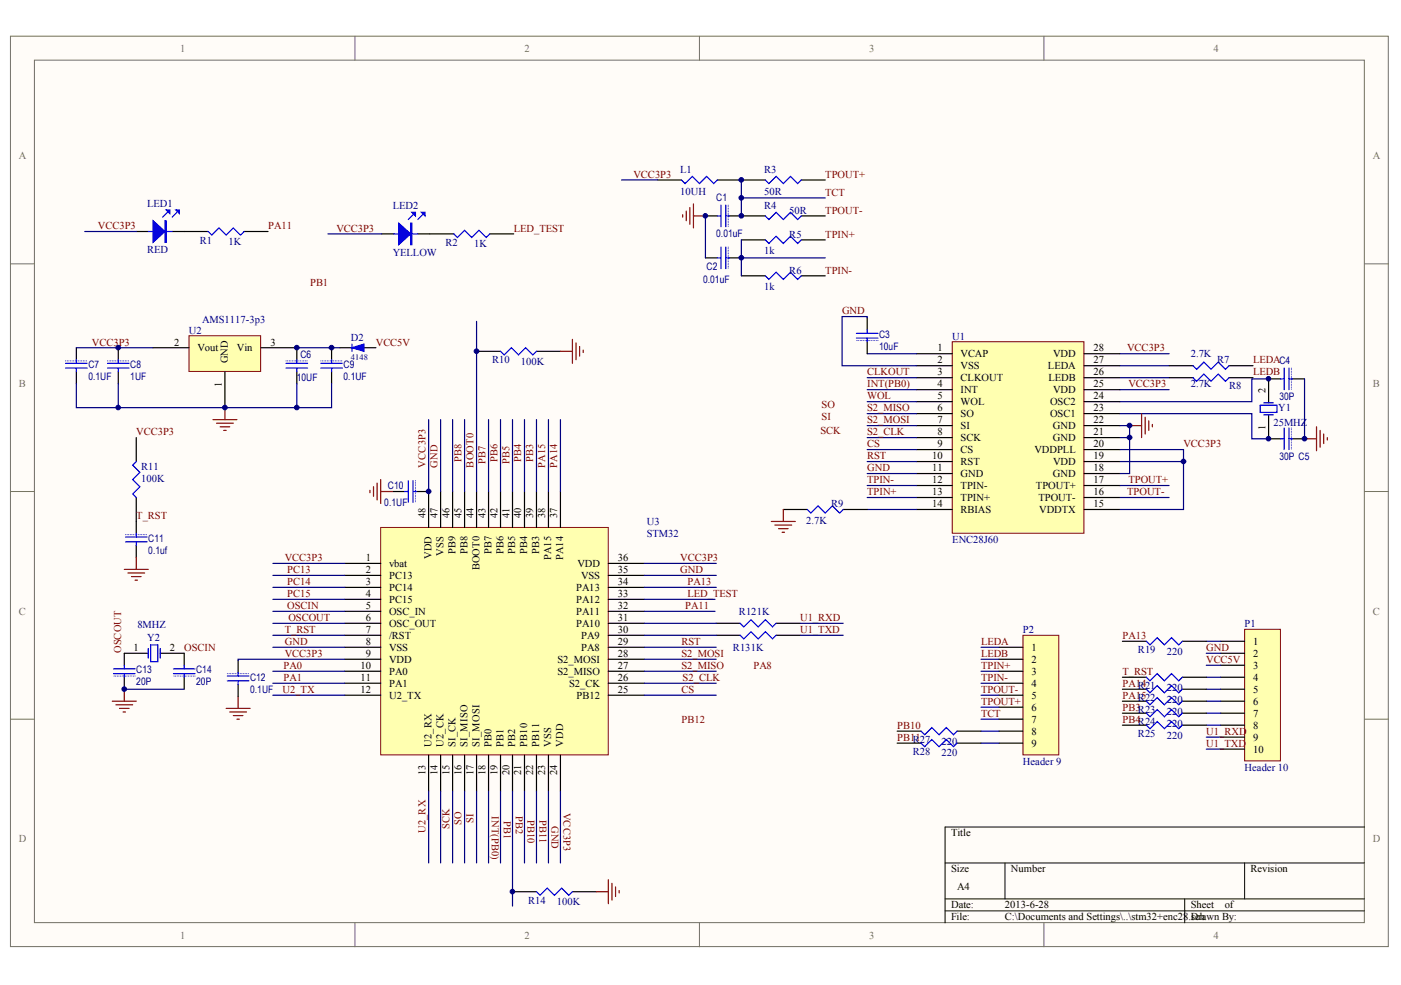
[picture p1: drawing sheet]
<svg xmlns="http://www.w3.org/2000/svg" width="289mm" height="203mm" viewBox="0 0 289 203" stroke-linecap="round" stroke-linejoin="round" font-family="sans-serif">
<g fill="#fffcf8" stroke="#716f64" stroke-width=".21">
<path d="M2.2 7.5h284.1v187.8h-284.1z"/>
<path d="M7.1 12.4h274.3v177.9h-274.3z"/>
</g>
<path d="M73.2 7.5v4.9M144.2 7.5v4.9M215.3 7.5v4.9M2.2 54.4h4.9M281.4 54.4h4.9M2.2 101.4h4.9M281.4 101.4h4.9M2.2 148.4h4.9M281.4 148.4h4.9M73.2 190.4v4.9M144.2 190.4v4.9M215.3 190.4v4.9" fill="none" stroke="#716f64" stroke-width=".21"/>
<path d="M194.9 178h86.5M207.3 178v7.4M256.7 178v7.4M281.4 170.6h-86.5v19.8M194.9 185.4h86.5M194.9 187.9h86.5M244.3 185.4v5" fill="none" stroke="#000" stroke-width=".21"/>
<path d="M147.7 128.6h4.9M147.7 131.1h4.9M160.1 128.6h4.9M160.1 131.1h4.9" fill="none" stroke="#000" stroke-width=".25"/>
<path d="M152.6 128.6l.8 .7 1.5-1.5 1.5 1.5 1.4-1.5 1.5 1.5 .8-.7M152.6 131.1l.8 .7 1.5-1.5 1.5 1.5 1.4-1.5 1.5 1.5 .8-.7" fill="none" stroke="#00f" stroke-width=".25"/>
<path d="M78.5 108.8h46.9v46.9h-46.9z" fill="#ffffb0" stroke="#800000" stroke-width=".21"/>
<g fill="none" stroke="#000" stroke-width=".25">
<path d="M71.1 116.2h7.4M71.1 118.7h7.4M88.4 101.4v7.4M90.9 101.4v7.4M93.3 101.4v7.4M95.8 101.4v7.4M98.3 101.4v7.4M100.8 101.4v7.4M103.2 101.4v7.4M105.7 101.4v7.4M108.2 101.4v7.4M110.6 101.4v7.4"/>
<path d="M113.1 101.4v7.4M115.6 101.4v7.4M125.5 116.2h7.4M125.5 118.7h7.4M71.1 121.2h7.4M71.1 123.6h7.4M71.1 126.1h7.4M71.1 128.6h7.4M71.1 131.1h7.4M71.1 133.5h7.4M71.1 136h7.4M71.1 138.5h7.4"/>
<path d="M125.5 121.2h7.4M125.5 123.6h7.4M125.5 126.1h7.4M125.5 128.6h7.4M125.5 131.1h7.4M125.5 133.5h7.4M125.5 136h7.4M125.5 138.5h7.4M71.1 140.9h7.4M71.1 143.4h7.4M88.4 155.8v7.4M90.9 155.8v7.4"/>
<path d="M93.3 155.8v7.4M95.8 155.8v7.4M98.3 155.8v7.4M100.8 155.8v7.4M103.2 155.8v7.4M105.7 155.8v7.4M108.2 155.8v7.4M110.6 155.8v7.4M113.1 155.8v7.4M115.6 155.8v7.4M125.5 140.9h7.4M125.5 143.4h7.4"/>
</g>
<g fill="none" stroke="#000080" stroke-width=".25">
<path d="M88.4 86.6v14.8M90.9 86.6v14.8M93.3 86.6v14.8M95.8 86.6v14.8M100.8 86.6v14.8M103.2 86.6v14.8M105.7 86.6v14.8M108.2 86.6v14.8M110.6 86.6v14.8M113.1 86.6v14.8M115.6 86.6v14.8M56.3 116.2h14.8"/>
<path d="M56.3 118.7h14.8M132.9 116.2h14.8M132.9 118.7h14.8M56.3 121.2h14.8M56.3 123.6h14.8M56.3 126.1h14.8M56.3 128.6h14.8M56.3 131.1h14.8M56.3 133.5h14.8M56.3 138.5h14.8M132.9 121.2h14.8M132.9 128.6h14.8"/>
<path d="M132.9 131.1h14.8M132.9 133.5h14.8M132.9 138.5h14.8M132.9 136h14.8M56.3 140.9h14.8M56.3 143.4h14.8M132.9 140.9h14.8M132.9 143.4h14.8M88.4 163.2v14.8M90.9 163.2v14.8M93.3 163.2v14.8M95.8 163.2v14.8"/>
<path d="M98.3 163.2v14.8M100.8 163.2v14.8M103.2 163.2v14.8M108.2 163.2v14.8M110.6 163.2v14.8M113.1 163.2v14.8M115.6 163.2v14.8"/>
</g>
<path d="M196.4 70.5h27.1v39.5h-27.1z" fill="#ffffb0" stroke="#800000" stroke-width=".21"/>
<g fill="none" stroke="#000" stroke-width=".25">
<path d="M135.6 37.1h4.9M147.9 37.1h9.9M165.2 37.1h5M28.1 47.8h2.5M35.5 47.8h7.4M50.3 47.8h5M78.8 48.3h2.4M86.2 48.3h7.4M101 48.3h4.9M145.5 44.5h2.4M145.5 53.2h2.4M150.4 44.5h7.4"/>
<path d="M150.4 53.2h2.5M152.9 49.5h4.9M152.9 56.9h4.9M165.2 44.5h5M165.2 49.5h5M165.2 56.9h5M15.7 71.7v2.5M15.7 76.7v2.5M24.4 71.7v2.5M24.4 76.7v2.5M61.2 71.7v2.5M61.2 76.7v2.5"/>
<path d="M68.4 71.7v2.5M68.4 76.7v2.5M178.8 65.6v2.4M178.8 70.5v2.5M189 73h7.4M189 75.4h7.4M189 77.9h7.4M223.6 73h7.4M223.6 75.4h7.4M223.6 77.9h7.4M241.1 75.4h5M241.1 77.9h5"/>
<path d="M253.5 75.4h4.9M253.5 77.9h4.9M264.1 78.2h-2.5v4.9M266.6 78.2h2.4M28.1 90.3v4.9M189 80.4h7.4M189 82.9h7.4M189 85.3h7.4M189 87.8h7.4M189 90.3h7.4M189 92.7h7.4M189 95.2h7.4"/>
<path d="M189 97.7h7.4M223.6 80.4h7.4M223.6 82.9h7.4M223.6 85.3h7.4M223.6 87.8h7.4M223.6 90.3h7.4M223.6 92.7h7.4M223.6 95.2h7.4M223.6 97.7h7.4M261.6 85.6v4.9h2.5M266.6 90.5h2.4M28.1 102.6v7.4"/>
<path d="M28.1 112.5v2.5M81 101.4h2.5M85.9 101.4h2.5M161.5 105.1h5M173.9 105.1h4.9M189 100.2h7.4M189 102.6h7.4M189 105.1h7.4M223.6 100.2h7.4M223.6 102.6h7.4M223.6 105.1h7.4M49.1 136.3v2.4"/>
<path d="M49.1 141.2v2.5"/>
</g>
<g fill="none" stroke="#00f" stroke-width=".25">
<path d="M140.5 37.1l.8 .8 1.5-1.5 1.4 1.5 1.5-1.5 1.5 1.5 .7-.8M157.8 37.1l.8 .8 1.5-1.5 1.4 1.5 1.5-1.5 1.5 1.5 .7-.8M30.6 47.8h4.9M34.5 43.8l-1 1M36.5 43.8l-1 1M42.9 47.8l.8 .7 1.5-1.5 1.4 1.5 1.5-1.5 1.5 1.5 .7-.7M81.2 48.3h5M85.2 44.3l-1 1M87.2 44.3l-1 1M93.6 48.3l.7 .7 1.5-1.5 1.5 1.5 1.5-1.5 1.5 1.5 .7-.7M147.9 44.5h.8M147.9 53.2h.8"/>
<path d="M148.7 42.3v4.5M148.7 51v4.4M149.7 44.5h.7M149.7 42.3v4.5M149.7 51v4.4M149.7 53.2h.7M157.8 44.5l.8 .8 1.5-1.5 1.4 1.5 1.5-1.5 1.5 1.5 .7-.8M157.8 49.5l.8 .7 1.5-1.5 1.4 1.5 1.5-1.5 1.5 1.5 .7-.7M157.8 56.9l.8 .7 1.5-1.4 1.4 1.4 1.5-1.4 1.5 1.4 .7-.7M13.5 75.9h4.5M13.5 74.9h4.5M15.7 74.2v.7"/>
<path d="M15.7 75.9v.8M22.2 75.9h4.4M22.2 74.9h4.4M24.4 74.2v.7M24.4 75.9v.8M59 75.9h4.4M59 74.9h4.4M61.2 74.2v.7M61.2 75.9v.8M66.2 75.9h4.4M66.2 74.9h4.4M68.4 74.2v.7"/>
<path d="M68.4 75.9v.8M176.6 68.8h4.5M176.6 69.8h4.5M178.8 68v.8M178.8 69.8v.7M246.1 75.4l.7 .8 1.5-1.5 1.5 1.5 1.4-1.5 1.5 1.5 .8-.8M246.1 77.9l.7 .8 1.5-1.5 1.5 1.5 1.4-1.5 1.5 1.5 .8-.8M264.1 78.2h.7M264.8 75.9v4.5M265.8 75.9v4.5M265.8 78.2h.8M28.1 95.2l-.7 .8 1.4 1.4-1.4 1.5 1.4 1.5-1.4 1.5 .7 .7"/>
<path d="M84.2 99.2v4.4M85.2 99.2v4.4M259.9 83.6h3.4v1.5h-3.4zM260.6 83.1h2M260.6 85.6h2M264.1 90.5h.7M264.8 88.3v4.4M265.8 90.5h.8M265.8 88.3v4.4M25.9 111.8h4.4M25.9 110.8h4.4M28.1 110v.8"/>
<path d="M28.1 111.8v.7M83.5 101.4h.7M85.2 101.4h.7M166.5 105.1l.7 .7 1.5-1.4 1.5 1.4 1.5-1.4 1.5 1.4 .7-.7M46.9 139.5h4.4M49.1 138.7v.8M46.9 140.5h4.4M49.1 140.5v.7"/>
</g>
<g fill="none" stroke="#000080" stroke-width=".25">
<path d="M128.2 37.1h7.4M17.5 47.8h10.6M67.6 48.3h11.2M145.5 44.5v8.7M178.8 65.6v-.3h-5.2v10.1h15.4M178.8 73h10.2M178.8 77.9h10.2M231 73h10.1M231 77.9h10.1M231 75.4h10.1M261.6 78.2h-3.4v4.7h-27.2M269 78.2v12.3"/>
<path d="M178.8 80.4h10.2M178.8 82.9h10.2M178.8 85.3h10.2M178.8 87.8h10.2M178.8 90.3h10.2M178.8 92.7h10.2M178.8 95.2h10.2M178.8 97.7h10.2M231 85.3h27.2v5.2h3.4M231 80.4h10.1M178.8 100.2h10.2M178.8 102.6h10.2"/>
<path d="M178.8 105.1h10.2M231 100.2h10.1M231 102.6h10.1M71.1 136h-22v.3"/>
</g>
<path d="M150.2 42.3v4.5M150.2 51v4.4M13.5 74.5h4.5M22.2 74.5h4.4M59 74.5h4.4M66.2 74.5h4.4M181.1 70.3h-4.5M266.3 75.9v4.5M85.7 99.2v4.4M266.3 88.3v4.4M25.9 110.3h4.4M46.9 139h4.4" fill="none" stroke="#00f" stroke-width=".21" stroke-dasharray="0 .3"/>
<g fill="none" stroke="#800000" stroke-width=".25">
<path d="M140.8 44.3v.5M141.5 43.6v1.9M142.3 42.8v3.5M143 42.1v4.9M143 44.5h2.5M43.9 86.6h5M44.7 87.3h3.4M45.4 88h2M46.1 88.8h.5M46.4 84.1v2.5M77.8 99.7v3.4M78.5 98.9v5"/>
<path d="M233 87.8h2.4M235.4 85.3v5M236.2 86.1v3.4M236.9 86.8v2M237.6 87.6v.4M269 90.5h2.5M271.5 88v5M272.2 88.8v3.5M273 89.5v2M273.7 90.3v.5M25.6 117.5h5M26.4 118.2h3.4"/>
<path d="M27.1 118.9h2M27.9 119.7h.4M28.1 115v2.5M76.3 101.2v.4M77 100.4v2M78.5 101.4h2.5M159.1 107.6h4.9M159.8 108.3h3.5M160.6 109.1h1.9M161.3 109.8h.5M161.5 105.1v2.5M46.6 146.1h5"/>
<path d="M47.4 146.9h3.4M48.1 147.6h2M48.9 148.4h.5M49.1 143.7v2.4"/>
</g>
<g fill="#00f" stroke="#00f" stroke-width=".25">
<path d="M36.3 43.3h.7v.8z"/>
<path d="M34.3 43.3h.7v.8z"/>
<path d="M31.6 45.5l2.4 2.3-2.4 2.2z"/>
<path d="M86.9 43.8h.8v.7z"/>
<path d="M84.9 43.8h.8v.7z"/>
<path d="M82.2 46l2.5 2.3-2.5 2.2z"/>
<path d="M34 45.5h.3v4.5h-.3z" fill-rule="evenodd"/>
<path d="M84.7 46h.2v4.5h-.2z" fill-rule="evenodd"/>
</g>
<path d="M39 69.3h14.8v7.3h-14.8z" fill="#ffffb0" stroke="#800000" stroke-width=".21"/>
<path d="M31.6 71.7h7.4M46.4 76.7v7.4M53.8 71.7h7.4M98.3 72.5h4.9M110.6 72.5h5M25.6 139.7v2.5M30.6 134.8h-5v2.4M33 134.8h5v2.4M38 139.7v2.5M105.7 184h4.9M118 184h5" fill="none" stroke="#000" stroke-width=".25"/>
<g fill="none" stroke="#000080" stroke-width=".25">
<path d="M152.9 37.1v7.4M152.9 40.8h17.3M152.9 49.5v7.4M152.9 53.2h17.3M15.7 79.2v4.9h52.7v-4.9M15.7 71.7h15.9M24.4 79.2v4.9M61.2 79.2v4.9M98.3 66.3v35.1M231 87.8h2v9.9h-2M231 92.7h13.1v12.4h-13.1M231 90.3h2"/>
<path d="M231 95.2h13.1M25.6 142.2h12.4M105.7 163.2v23.7"/>
</g>
<g fill="none" stroke="#00f" stroke-width=".25">
<path d="M103.2 72.5l.8 .7 1.4-1.5 1.5 1.5 1.5-1.5 1.5 1.5 .7-.7M23.4 138h4.5M23.4 139h4.5M25.6 137.2v.8M25.6 139v.7M30.6 133.8v2M31.1 133h1.4v3.5h-1.4zM33 133.8v2M35.8 138h4.4M35.8 139h4.4M38 137.2v.8M38 139v.7"/>
<path d="M110.6 184l.8 .7 1.5-1.5 1.4 1.5 1.5-1.5 1.5 1.5 .7-.7"/>
</g>
<g fill="none" stroke="#800000" stroke-width=".25">
<path d="M115.6 72.5h2.4M118 70v4.9M118.8 70.7v3.5M119.5 71.5v2M120.3 72.2v.5M23.2 144.7h4.9M23.9 145.4h3.5M24.6 146.1h2M25.4 146.9h.5M25.6 142.2v2.5M123 184h2.5M125.5 181.5v4.9"/>
<path d="M126.2 182.2v3.5M126.9 183v1.9M127.7 183.7v.5"/>
</g>
<path d="M27.9 139.5h-4.5M40.2 139.5h-4.4" fill="none" stroke="#00f" stroke-width=".21" stroke-dasharray="0 .3"/>
<path d="M256.7 129.8h7.4v27.2h-7.4z" fill="#ffffb0" stroke="#800000" stroke-width=".21"/>
<path d="M251.7 132.3h5M251.7 134.8h5M251.7 137.2h5M251.7 139.7h5M251.7 142.2h5M251.7 144.7h5M251.7 147.1h5M251.7 149.6h5M251.7 152.1h5M251.7 154.5h5" fill="none" stroke="#000" stroke-width=".25"/>
<path d="M248.8 132.3h2.9M248.8 134.8h2.9M248.8 137.2h2.9M248.8 139.7h2.9M248.8 142.2h2.9M248.8 144.7h2.9M248.8 147.1h2.9M248.8 149.6h2.9M248.8 152.1h2.9M248.8 154.5h2.9" fill="none" stroke="#000080" stroke-width=".25"/>
<path d="M211 131.1h7.4v24.6h-7.4z" fill="#ffffb0" stroke="#800000" stroke-width=".21"/>
<g fill="none" stroke="#000" stroke-width=".25">
<path d="M70.1 71.7h2.5M75.1 71.7h2.4M206 133.5h5M206 136h5M206 138.5h5M231.5 139.7h4.9M231.5 132.3h4.9M243.8 139.7h5M243.8 132.3h5M185 150.8h5M185 153.3h5M197.4 150.8h4.9"/>
<path d="M197.4 153.3h4.9M206 140.9h5M206 143.4h5M206 145.9h5M206 148.4h5M206 150.8h5M206 153.3h5M231.5 144.7h4.9M231.5 147.1h4.9M231.5 149.6h4.9M231.5 142.2h4.9M243.8 144.7h5"/>
<path d="M243.8 147.1h5M243.8 149.6h5M243.8 142.2h5"/>
</g>
<g fill="none" stroke="#000080" stroke-width=".25">
<path d="M61.2 71.7h8.9M132.9 126.1h14.6M132.9 123.6h14.6M165 128.6h8.9M165 131.1h8.9M202.3 133.5h3.7M202.3 136h3.7M202.3 138.5h3.7M202.3 140.9h3.7M202.3 143.4h3.7M202.3 145.9h3.7M202.3 148.4h3.7"/>
<path d="M202.3 150.8h3.7M202.3 153.3h3.7"/>
</g>
<path d="M72.6 71v1.5M236.4 139.7l.8 .8 1.4-1.5 1.5 1.5 1.5-1.5 1.5 1.5 .7-.8M236.4 132.3l.8 .7 1.4-1.4 1.5 1.4 1.5-1.4 1.5 1.4 .7-.7M190 150.8l.7 .8 1.5-1.5 1.5 1.5 1.4-1.5 1.5 1.5 .8-.8M190 153.3l.7 .7 1.5-1.4 1.5 1.4 1.4-1.4 1.5 1.4 .8-.7M236.4 144.7l.8 .7 1.4-1.5 1.5 1.5 1.5-1.5 1.5 1.5 .7-.7M236.4 147.1l.8 .8 1.4-1.5 1.5 1.5 1.5-1.5 1.5 1.5 .7-.8M236.4 149.6l.8 .7 1.4-1.4 1.5 1.4 1.5-1.4 1.5 1.4 .7-.7M236.4 142.2l.8 .7 1.4-1.5 1.5 1.5 1.5-1.5 1.5 1.5 .7-.7" fill="none" stroke="#00f" stroke-width=".25"/>
<path d="M72.6 71.7l2.5-.7v1.5z" fill="#00f" stroke="#00f" stroke-width=".25"/>
<g fill="#000080" stroke="#000080" stroke-width=".21">
<circle cx="24.4" cy="84.1" r=".47"/>
<circle cx="24.4" cy="71.7" r=".47"/>
<circle cx="25.6" cy="142.2" r=".48"/>
<circle cx="46.4" cy="84.1" r=".48"/>
<circle cx="61.2" cy="84.1" r=".48"/>
<circle cx="61.2" cy="71.7" r=".48"/>
<circle cx="68.4" cy="71.7" r=".48"/>
<circle cx="88.4" cy="101.4" r=".48"/>
<circle cx="98.3" cy="72.5" r=".48"/>
<circle cx="105.7" cy="183.9" r=".47"/>
<circle cx="145.5" cy="44.5" r=".47"/>
<circle cx="152.9" cy="53.2" r=".48"/>
<circle cx="152.9" cy="44.5" r=".48"/>
<circle cx="152.9" cy="40.8" r=".48"/>
<circle cx="152.9" cy="37.1" r=".48"/>
<circle cx="232.9" cy="90.2" r=".48"/>
<circle cx="232.9" cy="87.8" r=".48"/>
<circle cx="244.1" cy="95.2" r=".48"/>
<circle cx="261.6" cy="90.5" r=".47"/>
<circle cx="261.6" cy="78.1" r=".47"/>
<circle cx="269" cy="90.5" r=".48"/>
</g>
<g font-size="2.2" fill="#716f64">
<text x="37.1" y="10.7">1</text>
<text x="108.2" y="10.7">2</text>
<text x="179.2" y="10.7">3</text>
<text x="250.3" y="10.7">4</text>
<text x="3.9" y="32.9">A</text>
<text x="283.1" y="32.9">A</text>
<text x="3.9" y="79.9">B</text>
<text x="283.1" y="79.9">B</text>
<text x="3.9" y="126.8">C</text>
<text x="283.1" y="126.8">C</text>
<text x="3.9" y="173.8">D</text>
<text x="283.1" y="173.8">D</text>
<text x="37.1" y="193.6">1</text>
<text x="108.2" y="193.6">2</text>
<text x="179.2" y="193.6">3</text>
<text x="250.3" y="193.6">4</text>
</g>
<g font-size="2.2" fill="#000080">
<text x="140.3" y="35.7">L1</text>
<text x="157.6" y="35.7">R3</text>
<text x="140.3" y="40.1">10UH</text>
<text x="157.6" y="40.1">50R</text>
<text x="30.3" y="42.6">LED1</text>
<text x="81" y="43.1">LED2</text>
<text x="157.6" y="43.1">R4</text>
<text x="162.8" y="44.1">50R</text>
<text x="30.3" y="52.2">RED</text>
<text x="41.2" y="50.3">R1</text>
<text x="47.1" y="50.5">1K</text>
<text x="81" y="52.7">YELLOW</text>
<text x="91.9" y="50.8">R2</text>
<text x="97.8" y="51">1K</text>
<text x="157.6" y="52.5">1k</text>
<text x="162.8" y="49">R5</text>
<text x="157.6" y="59.9">1k</text>
<text x="162.8" y="56.4">R6</text>
<text x="39" y="68.8">U2</text>
<text x="41.7" y="66.6">AMS1117-3p3</text>
<text x="72.3" y="70.3">D2</text>
<text x="196.4" y="70">U1</text>
<text x="101.5" y="75">R10</text>
<text x="107.4" y="75.2">100K</text>
<text x="245.6" y="73.7">2.7K</text>
<text x="251" y="75">R7</text>
<text x="245.6" y="79.9">2.7K</text>
<text x="253.5" y="80.2">R8</text>
<text x="262.6" y="87.8">25MHZ</text>
<text x="263.6" y="84.9">Y1</text>
<text x="29.1" y="97">R11</text>
<text x="29.1" y="99.5">100K</text>
<text x="171.4" y="104.6">R9</text>
<text x="133.4" y="108.4">U3</text>
<text x="133.4" y="110.8">STM32</text>
<text x="166.2" y="108.1">2.7K</text>
<text x="196.4" y="112.1">ENC28J60</text>
<text x="28.3" y="129.6">8MHZ</text>
<text x="152.4" y="126.9">R121K</text>
<text x="211" y="130.6">P2</text>
<text x="256.7" y="129.4">P1</text>
<text x="30.3" y="132.3">Y2</text>
<text x="151.2" y="134.3">R131K</text>
<text x="234.7" y="134.8">R19</text>
<text x="240.6" y="135">220</text>
<text x="240.6" y="142.5">220</text>
<text x="240.6" y="147.4">220</text>
<text x="240.6" y="149.9">220</text>
<text x="240.6" y="144.9">220</text>
<text x="188.2" y="153.3">R27</text>
<text x="188.2" y="155.8">R28</text>
<text x="194.2" y="153.6">220</text>
<text x="234.7" y="152.1">R25</text>
<text x="240.6" y="152.4">220</text>
<text x="194.2" y="156.1">220</text>
<text x="211" y="157.8">Header 9</text>
<text x="256.7" y="159">Header 10</text>
<text x="108.9" y="186.5">R14</text>
<text x="114.8" y="186.7">100K</text>
</g>
<g font-size="2.2" fill="#800000">
<text x="130.7" y="36.7">VCC3P3</text>
<text x="170.2" y="36.7">TPOUT+</text>
<text x="170.2" y="40.4">TCT</text>
<text x="20.2" y="47.3">VCC3P3</text>
<text x="55.3" y="47.3">PA11</text>
<text x="69.4" y="47.8">VCC3P3</text>
<text x="105.9" y="47.8">LED_TEST</text>
<text x="170.2" y="44.1">TPOUT-</text>
<text x="170.2" y="49">TPIN+</text>
<text x="63.9" y="58.9">PB1</text>
<text x="170.2" y="56.4">TPIN-</text>
<text x="173.6" y="64.8">GND</text>
<text x="19" y="71.3">VCC3P3</text>
<text x="77.5" y="71.3">VCC5V</text>
<text x="178.8" y="77.5">CLKOUT</text>
<text x="232.5" y="72.5">VCC3P3</text>
<text x="258.4" y="75">LEDAC4</text>
<text x="258.4" y="77.5">LEDB</text>
<text x="178.8" y="79.9">INT(PB0)</text>
<text x="178.8" y="82.4">WOL</text>
<text x="232.7" y="79.9">VCC3P3</text>
<text x="28.1" y="89.8">VCC3P3</text>
<text x="169.2" y="89.6">SCK</text>
<text x="169.4" y="84.1">SO</text>
<text x="169.4" y="86.6">SI</text>
<text x="178.8" y="84.9">S2_MISO</text>
<text x="178.8" y="87.3">S2_MOSI</text>
<text x="178.8" y="89.8">S2_CLK</text>
<text x="95.2" y="95.2" transform="rotate(-90 95.2 95.2)">PB8</text>
<text x="100.1" y="95.7" transform="rotate(-90 100.1 95.7)">PB7</text>
<text x="102.6" y="95.2" transform="rotate(-90 102.6 95.2)">PB6</text>
<text x="105" y="95.7" transform="rotate(-90 105 95.7)">PB5</text>
<text x="107.5" y="95.2" transform="rotate(-90 107.5 95.2)">PB4</text>
<text x="110" y="95.2" transform="rotate(-90 110 95.2)">PB3</text>
<text x="178.8" y="92.3">CS</text>
<text x="178.8" y="94.8">RST</text>
<text x="244.1" y="92.3">VCC3P3</text>
<text x="87.7" y="96.5" transform="rotate(-90 87.7 96.5)">VCC3P3</text>
<text x="90.2" y="96.5" transform="rotate(-90 90.2 96.5)">GND</text>
<text x="97.6" y="96.5" transform="rotate(-90 97.6 96.5)">BOOT0</text>
<text x="112.5" y="96.5" transform="rotate(-90 112.5 96.5)">PA15</text>
<text x="114.9" y="96.5" transform="rotate(-90 114.9 96.5)">PA14</text>
<text x="178.8" y="97.2">GND</text>
<text x="178.8" y="99.7">TPIN-</text>
<text x="232.7" y="99.7">TPOUT+</text>
<text x="28.1" y="107.1">T_RST</text>
<text x="178.8" y="102.2">TPIN+</text>
<text x="232.5" y="102.2">TPOUT-</text>
<text x="58.7" y="115.8">VCC3P3</text>
<text x="59.2" y="118.2">PC13</text>
<text x="140.3" y="115.8">VCC3P3</text>
<text x="140.3" y="118.2">GND</text>
<text x="59.2" y="120.7">PC14</text>
<text x="59.2" y="123.2">PC15</text>
<text x="59.2" y="125.7">OSCIN</text>
<text x="141.3" y="125.7">PA11</text>
<text x="141.8" y="123.2">LED_TEST</text>
<text x="141.8" y="120.7">PA13</text>
<text x="58.7" y="130.6">T_RST</text>
<text x="59.5" y="128.1">OSCOUT</text>
<text x="165" y="128.1">U1_RXD</text>
<text x="165" y="130.6">U1_TXD</text>
<text x="231.5" y="131.8">PA13</text>
<text x="25" y="134.8" transform="rotate(-90 25 134.8)">OSCOUT</text>
<text x="38" y="134.3">OSCIN</text>
<text x="58.7" y="133.1">GND</text>
<text x="58.7" y="135.5">VCC3P3</text>
<text x="140.5" y="135.5">S2_MOSI</text>
<text x="140.5" y="133.1">RST</text>
<text x="202.3" y="133.1">LEDA</text>
<text x="202.3" y="135.5">LEDB</text>
<text x="248.8" y="134.3">GND</text>
<text x="248.8" y="136.8">VCC5V</text>
<text x="58.2" y="143">U2_TX</text>
<text x="58.5" y="138">PA0</text>
<text x="58.5" y="140.5">PA1</text>
<text x="140.5" y="143">CS</text>
<text x="140.5" y="138">S2_MISO</text>
<text x="140.8" y="140.5">S2_CLK</text>
<text x="155.4" y="138">PA8</text>
<text x="202.3" y="138">TPIN+</text>
<text x="202.3" y="140.5">TPIN-</text>
<text x="202.3" y="143">TPOUT-</text>
<text x="231.5" y="139.3">T_RST</text>
<text x="231.5" y="141.7">PA1R21</text>
<text x="235.3" y="141.7">4</text>
<text x="140.5" y="149.1">PB12</text>
<text x="202.3" y="145.4">TPOUT+</text>
<text x="202.3" y="147.9">TCT</text>
<text x="231.5" y="144.2">PA1R22</text>
<text x="231.5" y="146.7">PB3R23</text>
<text x="231.5" y="149.1">PB4R24</text>
<text x="235.3" y="144.2">5</text>
<text x="185" y="150.4">PB10</text>
<text x="185" y="152.8">PB11</text>
<text x="248.8" y="151.6">U1_RXD</text>
<text x="248.8" y="154.1">U1_TXD</text>
<text x="116.2" y="167.6" transform="rotate(90 116.2 167.6)">VCC3P3</text>
<text x="87.7" y="171.8" transform="rotate(-90 87.7 171.8)">U2_RX</text>
<text x="92.7" y="171.1" transform="rotate(-90 92.7 171.1)">SCK</text>
<text x="95.2" y="170.1" transform="rotate(-90 95.2 170.1)">SO</text>
<text x="97.6" y="169.9" transform="rotate(-90 97.6 169.9)">SI</text>
<text x="101.4" y="168.4" transform="rotate(90 101.4 168.4)">INT(PB0)</text>
<text x="103.9" y="169.4" transform="rotate(90 103.9 169.4)">PB1</text>
<text x="106.3" y="168.4" transform="rotate(90 106.3 168.4)">PB2</text>
<text x="108.8" y="169.1" transform="rotate(90 108.8 169.1)">PB10</text>
<text x="111.3" y="169.1" transform="rotate(90 111.3 169.1)">PB11</text>
<text x="113.8" y="170.4" transform="rotate(90 113.8 170.4)">GND</text>
</g>
<g font-size="2.2">
<text x="35.9" y="71.3">2</text>
<text x="55.8" y="71.3">3</text>
<text x="40.7" y="72.5">Vout</text>
<text x="47" y="74.9" transform="rotate(-90 47 74.9)">GND</text>
<text x="48.9" y="72.5">Vin</text>
<text x="193.3" y="72.5">1</text>
<text x="193.3" y="75">2</text>
<text x="193.3" y="77.5">3</text>
<text x="198.1" y="73.7">VCAP</text>
<text x="198.1" y="76.2">VSS</text>
<text x="216.1" y="76.2">LEDA</text>
<text x="217.2" y="73.7">VDD</text>
<text x="225.5" y="77.5">26</text>
<text x="225.5" y="75">27</text>
<text x="225.5" y="72.5">28</text>
<text x="45.7" y="79.7" transform="rotate(-90 45.7 79.7)">1</text>
<text x="193.3" y="79.9">4</text>
<text x="193.3" y="82.4">5</text>
<text x="198.1" y="78.7">CLKOUT</text>
<text x="198.1" y="81.2">INT</text>
<text x="198.1" y="83.6">WOL</text>
<text x="216.2" y="78.7">LEDB</text>
<text x="216.5" y="83.6">OSC2</text>
<text x="217.2" y="81.2">VDD</text>
<text x="225.5" y="82.4">24</text>
<text x="225.5" y="79.9">25</text>
<text x="261" y="81.1" transform="rotate(-90 261 81.1)">2</text>
<text x="193.3" y="84.9">6</text>
<text x="193.3" y="87.3">7</text>
<text x="193.3" y="89.8">8</text>
<text x="198.1" y="86.1">SO</text>
<text x="198.1" y="88.6">SI</text>
<text x="216.5" y="86.1">OSC1</text>
<text x="217.1" y="88.6">GND</text>
<text x="225.5" y="89.8">21</text>
<text x="225.5" y="87.3">22</text>
<text x="225.5" y="84.9">23</text>
<text x="261" y="88.6" transform="rotate(-90 261 88.6)">1</text>
<text x="192.2" y="94.8">10</text>
<text x="193.3" y="92.3">9</text>
<text x="198.1" y="91.1">SCK</text>
<text x="198.1" y="93.5">CS</text>
<text x="198.1" y="96">RST</text>
<text x="213.3" y="93.5">VDDPLL</text>
<text x="217.1" y="91.1">GND</text>
<text x="217.2" y="96">VDD</text>
<text x="225.5" y="94.8">19</text>
<text x="225.5" y="92.3">20</text>
<text x="192.2" y="97.2">11</text>
<text x="192.2" y="99.7">12</text>
<text x="198.1" y="98.5">GND</text>
<text x="198.1" y="100.9">TPIN-</text>
<text x="213.6" y="100.9">TPOUT+</text>
<text x="217.1" y="98.5">GND</text>
<text x="225.5" y="99.7">17</text>
<text x="225.5" y="97.2">18</text>
<text x="87.7" y="106.8" transform="rotate(-90 87.7 106.8)">48</text>
<text x="90.2" y="106.8" transform="rotate(-90 90.2 106.8)">47</text>
<text x="92.7" y="106.8" transform="rotate(-90 92.7 106.8)">46</text>
<text x="95.2" y="106.8" transform="rotate(-90 95.2 106.8)">45</text>
<text x="97.6" y="106.8" transform="rotate(-90 97.6 106.8)">44</text>
<text x="100.1" y="106.8" transform="rotate(-90 100.1 106.8)">43</text>
<text x="102.6" y="106.8" transform="rotate(-90 102.6 106.8)">42</text>
<text x="105" y="106.8" transform="rotate(-90 105 106.8)">41</text>
<text x="107.5" y="106.8" transform="rotate(-90 107.5 106.8)">40</text>
<text x="110" y="106.8" transform="rotate(-90 110 106.8)">39</text>
<text x="112.5" y="106.8" transform="rotate(-90 112.5 106.8)">38</text>
<text x="114.9" y="106.8" transform="rotate(-90 114.9 106.8)">37</text>
<text x="192.2" y="102.2">13</text>
<text x="192.2" y="104.6">14</text>
<text x="198.1" y="103.4">TPIN+</text>
<text x="198.1" y="105.9">RBIAS</text>
<text x="214.1" y="103.4">TPOUT-</text>
<text x="214.3" y="105.9">VDDTX</text>
<text x="225.5" y="104.6">15</text>
<text x="225.5" y="102.2">16</text>
<text x="75.4" y="115.8">1</text>
<text x="75.4" y="118.2">2</text>
<text x="80.2" y="117">vbat</text>
<text x="80.2" y="119.5">PC13</text>
<text x="89" y="115.4" transform="rotate(-90 89 115.4)">VDD</text>
<text x="91.4" y="114.6" transform="rotate(-90 91.4 114.6)">VSS</text>
<text x="93.9" y="114.4" transform="rotate(-90 93.9 114.4)">PB9</text>
<text x="96.4" y="114.4" transform="rotate(-90 96.4 114.4)">PB8</text>
<text x="98.9" y="117.7" transform="rotate(-90 98.9 117.7)">BOOT0</text>
<text x="101.3" y="114.4" transform="rotate(-90 101.3 114.4)">PB7</text>
<text x="103.8" y="114.4" transform="rotate(-90 103.8 114.4)">PB6</text>
<text x="106.3" y="114.4" transform="rotate(-90 106.3 114.4)">PB5</text>
<text x="108.7" y="114.4" transform="rotate(-90 108.7 114.4)">PB4</text>
<text x="111.2" y="114.4" transform="rotate(-90 111.2 114.4)">PB3</text>
<text x="113.7" y="115.6" transform="rotate(-90 113.7 115.6)">PA15</text>
<text x="116.2" y="115.6" transform="rotate(-90 116.2 115.6)">PA14</text>
<text x="119.1" y="117">VDD</text>
<text x="119.9" y="119.5">VSS</text>
<text x="127.4" y="118.2">35</text>
<text x="127.4" y="115.8">36</text>
<text x="75.4" y="120.7">3</text>
<text x="75.4" y="123.2">4</text>
<text x="75.4" y="125.7">5</text>
<text x="80.2" y="121.9">PC14</text>
<text x="80.2" y="124.4">PC15</text>
<text x="118.8" y="124.4">PA12</text>
<text x="118.8" y="121.9">PA13</text>
<text x="127.4" y="125.7">32</text>
<text x="127.4" y="123.2">33</text>
<text x="127.4" y="120.7">34</text>
<text x="75.4" y="128.1">6</text>
<text x="75.4" y="130.6">7</text>
<text x="80.2" y="126.9">OSC_IN</text>
<text x="80.2" y="129.4">OSC_OUT</text>
<text x="80.2" y="131.8">/RST</text>
<text x="118.8" y="129.4">PA10</text>
<text x="118.8" y="126.9">PA11</text>
<text x="119.9" y="131.8">PA9</text>
<text x="127.4" y="130.6">30</text>
<text x="127.4" y="128.1">31</text>
<text x="27.5" y="134.3">1</text>
<text x="35" y="134.3">2</text>
<text x="75.4" y="133.1">8</text>
<text x="75.4" y="135.5">9</text>
<text x="80.2" y="134.3">VSS</text>
<text x="80.2" y="136.8">VDD</text>
<text x="115" y="136.8">S2_MOSI</text>
<text x="119.9" y="134.3">PA8</text>
<text x="127.4" y="135.5">28</text>
<text x="127.4" y="133.1">29</text>
<text x="212.7" y="134.3">1</text>
<text x="212.7" y="136.8">2</text>
<text x="258.4" y="133.1">1</text>
<text x="258.4" y="135.5">2</text>
<text x="74.3" y="138">10</text>
<text x="74.3" y="140.5">11</text>
<text x="74.3" y="143">12</text>
<text x="80.2" y="139.3">PA0</text>
<text x="80.2" y="141.7">PA1</text>
<text x="115" y="139.3">S2_MISO</text>
<text x="117.4" y="141.7">S2_CK</text>
<text x="127.4" y="143">25</text>
<text x="127.4" y="140.5">26</text>
<text x="127.4" y="138">27</text>
<text x="212.7" y="139.3">3</text>
<text x="212.7" y="141.7">4</text>
<text x="258.4" y="138">3</text>
<text x="258.4" y="140.5">4</text>
<text x="258.4" y="143">5</text>
<text x="80.2" y="144.2">U2_TX</text>
<text x="118.9" y="144.2">PB12</text>
<text x="212.7" y="144.2">5</text>
<text x="212.7" y="146.7">6</text>
<text x="212.7" y="149.1">7</text>
<text x="258.4" y="145.4">6</text>
<text x="258.4" y="147.9">7</text>
<text x="89" y="154" transform="rotate(-90 89 154)">U2_RX</text>
<text x="91.4" y="154" transform="rotate(-90 91.4 154)">U2_CK</text>
<text x="93.9" y="154" transform="rotate(-90 93.9 154)">SI_CK</text>
<text x="96.4" y="154" transform="rotate(-90 96.4 154)">SI_MISO</text>
<text x="98.9" y="154" transform="rotate(-90 98.9 154)">SI_MOSI</text>
<text x="101.3" y="154" transform="rotate(-90 101.3 154)">PB0</text>
<text x="103.8" y="154" transform="rotate(-90 103.8 154)">PB1</text>
<text x="106.3" y="154" transform="rotate(-90 106.3 154)">PB2</text>
<text x="108.7" y="154" transform="rotate(-90 108.7 154)">PB10</text>
<text x="111.2" y="154" transform="rotate(-90 111.2 154)">PB11</text>
<text x="113.7" y="154" transform="rotate(-90 113.7 154)">VSS</text>
<text x="116.2" y="154" transform="rotate(-90 116.2 154)">VDD</text>
<text x="212.7" y="151.6">8</text>
<text x="212.7" y="154.1">9</text>
<text x="258.4" y="150.4">8</text>
<text x="258.4" y="152.8">9</text>
<text x="258.4" y="155.3">10</text>
<text x="87.7" y="160" transform="rotate(-90 87.7 160)">13</text>
<text x="90.2" y="160" transform="rotate(-90 90.2 160)">14</text>
<text x="92.7" y="160" transform="rotate(-90 92.7 160)">15</text>
<text x="95.2" y="160" transform="rotate(-90 95.2 160)">16</text>
<text x="97.6" y="160" transform="rotate(-90 97.6 160)">17</text>
<text x="100.1" y="160" transform="rotate(-90 100.1 160)">18</text>
<text x="102.6" y="160" transform="rotate(-90 102.6 160)">19</text>
<text x="105" y="160" transform="rotate(-90 105 160)">20</text>
<text x="107.5" y="160" transform="rotate(-90 107.5 160)">21</text>
<text x="110" y="160" transform="rotate(-90 110 160)">22</text>
<text x="112.5" y="160" transform="rotate(-90 112.5 160)">23</text>
<text x="114.9" y="160" transform="rotate(-90 114.9 160)">24</text>
<text x="196.1" y="172.5">Title</text>
<text x="196.1" y="180">Size</text>
<text x="208.5" y="180">Number</text>
<text x="257.9" y="180">Revision</text>
<text x="197.4" y="183.7">A4</text>
<text x="196.1" y="187.4">Date:</text>
<text x="196.1" y="189.9">File:</text>
<text x="207.3" y="187.4">2013-6-28</text>
<text x="207.3" y="189.9">C:\Documents and Settings\..\stm32+enc28.sch</text>
<text x="245.6" y="187.4">Sheet</text>
<text x="245.6" y="189.9">Drawn By:</text>
<text x="252.6" y="187.4">of</text>
</g>
<g font-size="2.1" fill="#000080">
<text x="147.7" y="41.5">C1</text>
<text x="147.7" y="49">0.01uF</text>
<text x="145" y="58.3">0.01uF</text>
<text x="145.7" y="55.6">C2</text>
<text x="181.3" y="69.7">C3</text>
<text x="18.2" y="75.9">C7</text>
<text x="26.9" y="75.9">C8</text>
<text x="62" y="73.9">C6</text>
<text x="70.9" y="75.9">C9</text>
<text x="181.3" y="72.2">10uF</text>
<text x="18.2" y="78.4">0.1UF</text>
<text x="26.9" y="78.4">1UF</text>
<text x="61.2" y="78.6">10UF</text>
<text x="70.9" y="78.4">0.1UF</text>
<text x="263.8" y="82.6">30P</text>
<text x="263.8" y="94.9">30P C5</text>
<text x="80" y="100.9">C10</text>
<text x="79.3" y="104.3">0.1UF</text>
<text x="30.6" y="111.7">C11</text>
<text x="30.6" y="114.2">0.1uf</text>
<text x="28.1" y="138.9">C13</text>
<text x="28.1" y="141.4">20P</text>
<text x="40.5" y="138.9">C14</text>
<text x="40.5" y="141.4">20P</text>
<text x="51.6" y="140.4">C12</text>
<text x="51.6" y="142.9">0.1UF</text>
</g>
<text font-size="1.7" fill="#000080" x="72.3" y="74.3">4148</text>
</svg>
